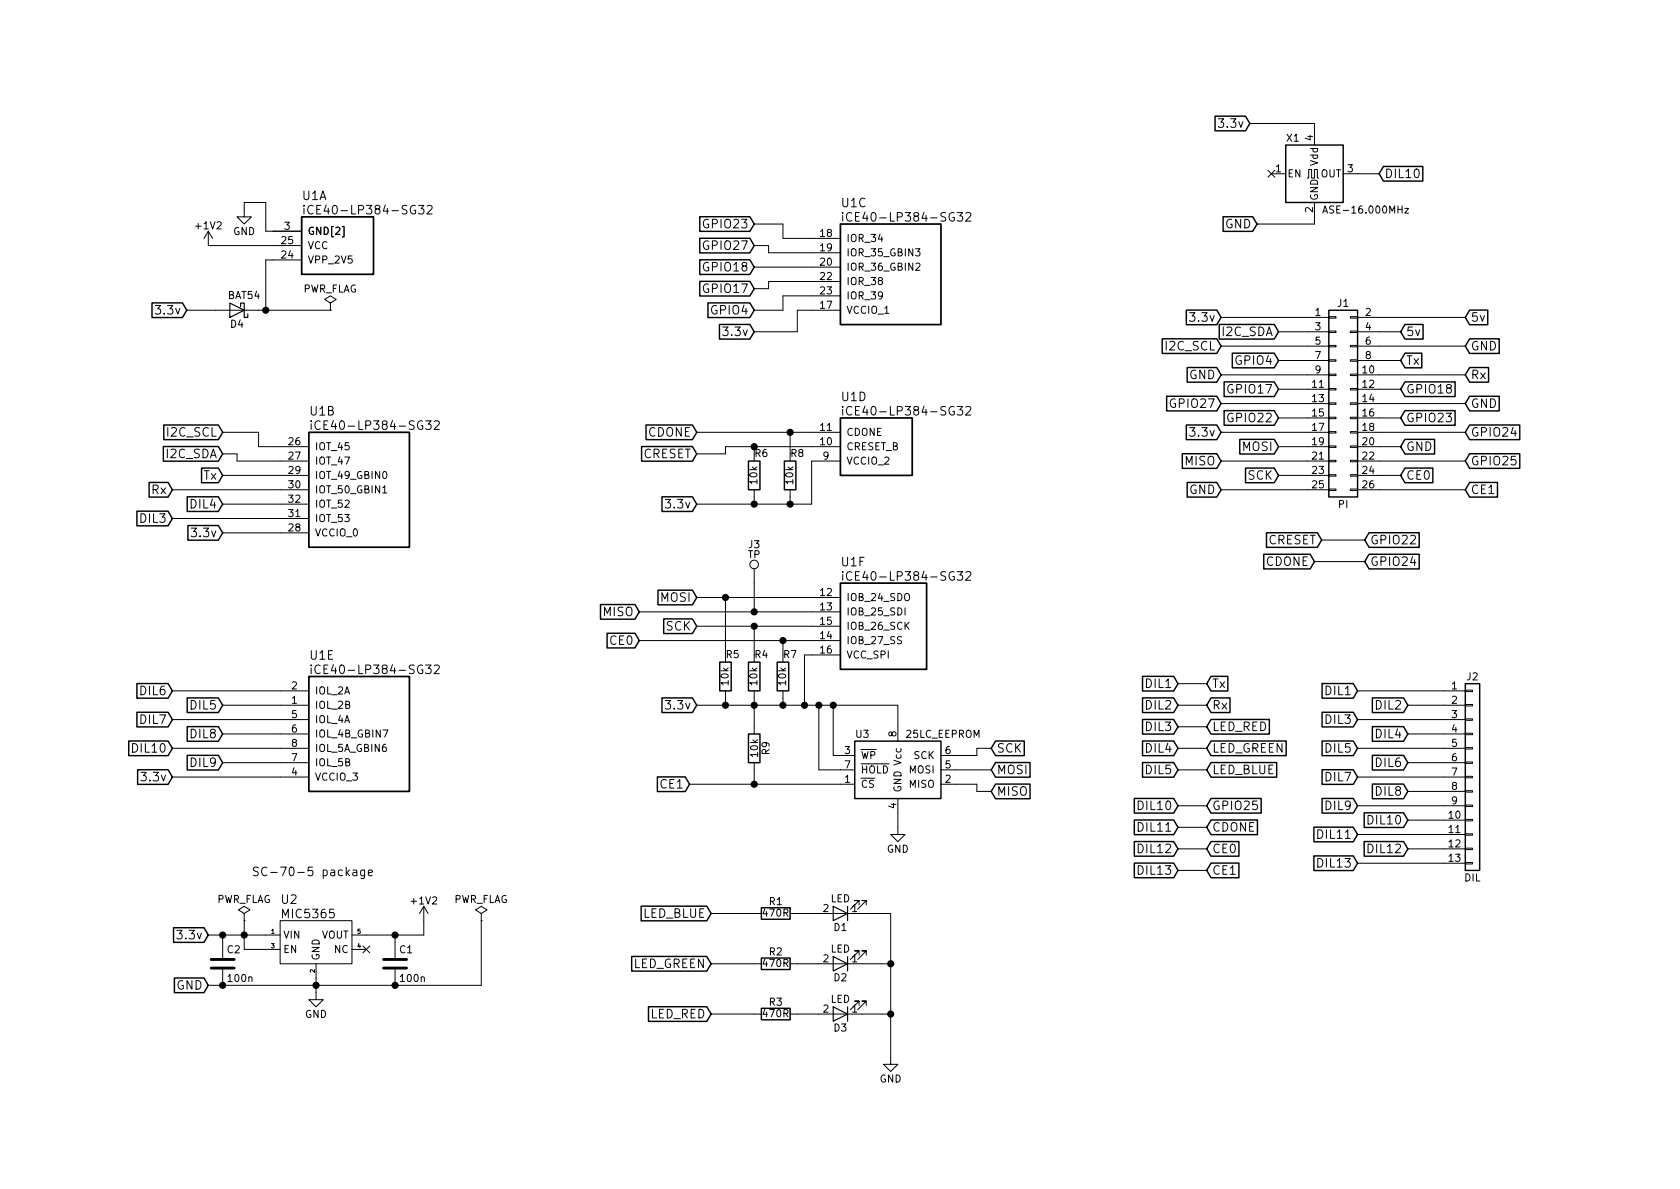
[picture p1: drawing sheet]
<svg xmlns="http://www.w3.org/2000/svg" width="297mm" height="210mm" viewBox="0 0 297 210" stroke-linecap="round" stroke-linejoin="round" font-family="sans-serif">
<path d="M53.3 38.3h12.7v10.2h-12.7zM148.6 39.6h17.8v17.8h-17.8zM54.6 76.4h17.8v20.4h-17.8zM148.6 73.9h12.7v10.2h-12.7zM54.6 119.6h17.8v20.3h-17.8zM148.6 103.1h15.2v15.3h-15.2z" fill="none" stroke="#000" stroke-width=".3"/>
<g fill="none" stroke="#000" stroke-width=".18">
<path d="M43.2 38.3h-1.3l1.3 1.3 1.2-1.3h-1.2v-2.5h3.8v5.1h6.3M53.7 36.3v.1M53.7 36.8v1M55.3 36.4a.62 .62 0 0 0-.7 .1 .62 .62 0 0 0-.2 .7 .56 .56 0 0 0 .3 .6 .56 .56 0 0 0 .6-.1M74 36.3h1l-.6 .6 .5 .1v.7l-.2 .1h-.5l-.2-.1M75.5 36.4l.6-.1 .2 .1 .1 .3-.9 1.1h.9M133.3 39.6h5.1v2.6h10.2M149 37.6v.1M149 38.1v1M150.6 37.7a.62 .62 0 0 0-.8 0 .62 .62 0 0 0-.1 .7 .56 .56 0 0 0 .2 .6 .56 .56 0 0 0 .7 0M169.2 37.6h1l-.5 .6 .4 .1v.7l-.2 .1h-.4l-.3-.1M170.8 37.7l.5-.1 .3 .1 .1 .3-1 1.1h1"/>
<path d="M221 21.8h11.4v3.8M224.2 30.1l1.2 1.2M224.8 30.7h2.5M225.4 30.1l-1.2 1.2M231.1 31.5h.3v-1.5h.5v1.5h.5v-1.5h.5v1.5h.3M232.4 35.8v3.8h-10.2M233.9 37.7l.4-1.3 .4 1.3M234 37.3h.6M237.5 30.7h6.3M248.4 36.8h.6l-.6 .9h.6M33 54.9h25.4M36.8 40.9v2.5h16.5"/>
<path d="M36.8 40.9l-.7 1.3M36.8 40.9l.8 1.3M53.3 46h-6.3v8.9M58.4 53.6l-1-.6 1-.7 1 .7-1 .6v1.3M58.4 54.9h.1M60.5 40.1h.3v1.8h-.3M133.3 43.4h2.6v1.3h12.7M133.3 47.2h15.3M148.6 49.8h-12.7v1.2h-2.6M148.6 52.3h-10.2v2.6h-5.1M148.6 54.9h-7.6v3.8h-7.7M161.9 44h.8l-.4 .5 .3 .1v.6l-.5 .1-.2-.2"/>
<path d="M162 46.7l.4-.2 .3 .4-.1 .2-.7 .7h.8M215.9 56.1h19M226.1 58.7h8.8M234.9 58.5h1.3v.3h-1.3zM234.9 56h1.3v.3h-1.3zM238.8 58.5h1.2v.3h-1.2zM238.8 56h1.2v.3h-1.2zM240 56.1h19.1M240 58.7h7.6M39.4 76.4h6.3v2.6h8.9M55 74.4v.1M55 74.9v1"/>
<path d="M56.6 74.5a.62 .62 0 0 0-.7 .1 .62 .62 0 0 0-.2 .7 .56 .56 0 0 0 .3 .6 .56 .56 0 0 0 .6-.1M75.3 74.4h.9l-.5 .6 .4 .1v.7l-.2 .1h-.4l-.2-.1M76.8 74.5l.6-.1 .2 .1 .1 .3-1 1.1h1M123.2 76.4h25.4M139.7 76.4v5.1M148.6 79h-20.3v1.3h-5.1M149 71.9v.1M149 72.4v1M150.6 72a.62 .62 0 0 0-.8 0 .62 .62 0 0 0-.1 .7 .56 .56 0 0 0 .2 .6 .56 .56 0 0 0 .7-.1M169.2 71.9h1l-.5 .6 .4 .1v.6l-.2 .2h-.4l-.3-.2M170.8 72l.5-.1 .3 .1 .1 .3-1 1.1h1M215.9 66.3h19"/>
<path d="M215.9 71.4h19M215.9 76.4h19M215.9 61.2h19M226.1 79h8.8M226.1 68.8h8.8M226.1 73.9h8.8M226.1 63.7h8.8M234.9 78.9h1.3v.2h-1.3zM234.9 76.3h1.3v.3h-1.3zM234.9 73.8h1.3v.2h-1.3zM234.9 71.2h1.3v.3h-1.3zM234.9 68.7h1.3v.3h-1.3z"/>
<path d="M234.9 66.2h1.3v.2h-1.3zM234.9 63.6h1.3v.3h-1.3zM234.9 61.1h1.3v.2h-1.3zM238.8 78.9h1.2v.2h-1.2zM238.8 76.3h1.2v.3h-1.2zM238.8 73.8h1.2v.2h-1.2zM238.8 71.2h1.2v.3h-1.2zM238.8 68.7h1.2v.3h-1.2zM238.8 66.2h1.2v.2h-1.2zM238.8 63.6h1.2v.3h-1.2zM238.8 61.1h1.2v.2h-1.2zM240 79h7.6"/>
<path d="M240 66.3h19.1M240 68.8h7.6M240 71.4h19.1M240 73.9h7.6M240 76.4h19.1M240 61.2h19.1M240 63.7h7.6M30.5 86.6h24.1M30.5 91.7h24.1M39.4 80.3h2.5v1.2h12.7M39.4 84.1h15.2M39.4 89.1h15.2"/>
<path d="M39.4 94.2h15.2M67.7 87.2h.7M67.8 83.5l.2-.1a.67 .67 0 0 1 .4 .6 .67 .67 0 0 1-.4 .6l-.3-.2v-.3zM133.3 80.3v1.2M133.3 86.6v2.5M139.7 86.6v2.5M148.6 81.5h-5.1v7.6h-20.3M215.9 81.5h19M215.9 86.6h19M226.1 84.1h8.8M232.4 99.3h8.9M233.7 95.5h7.6"/>
<path d="M234.9 86.5h1.3v.2h-1.3zM234.9 83.9h1.3v.3h-1.3zM234.9 81.4h1.3v.3h-1.3zM238.8 86.5h1.2v.2h-1.2zM238.8 83.9h1.2v.3h-1.2zM238.8 81.4h1.2v.3h-1.2zM240 81.5h19.1M240 84.1h7.6M240 86.6h19.1M55 117.6v.1M55 118.1v1M56.6 117.7a.62 .62 0 0 0-.7 0 .62 .62 0 0 0-.2 .8 .56 .56 0 0 0 .3 .5 .56 .56 0 0 0 .6 0"/>
<path d="M75.3 117.6h.9l-.5 .6 .4 .1v.7l-.2 .1h-.4l-.2-.1M76.8 117.7l.6-.1 .2 .1 .1 .3-1 1.1h1M113 108.2h35.6M113 113.3h35.6M123.2 105.7h25.4M123.2 110.7h25.4M128.3 105.7v11.4M133.3 100.6v7.6M133.3 110.7v6.4M138.4 113.3v3.8M148.6 115.8h-6.4v8.9M149 101.1v.1"/>
<path d="M149 101.6v1M150.6 101.2a.62 .62 0 0 0-.8 0 .62 .62 0 0 0-.1 .7 .56 .56 0 0 0 .2 .6 .56 .56 0 0 0 .7 0M160 107.5v1.3M169.2 101.1h1l-.5 .6 .4 .1v.7l-.2 .1h-.4l-.3-.1M170.8 101.2l.5-.1 .3 .1 .1 .3-1 1.1h1M30.5 122.2h24.1M30.5 127.2h24.1M30.5 132.3h24.1M30.5 137.4h24.1M39.4 124.7h15.2M39.4 129.8h15.2M39.4 134.9h15.2"/>
<path d="M67.7 129.1h.9l-.6 1.2M121.9 138.7h29.2M123.2 124.7h35.5v6.4M128.3 122.2v2.5M133.3 122.2v7.6M133.3 134.9v3.8M138.4 122.2v2.5M144.8 124.7v11.4h6.3M147.3 124.7v8.9h3.8M166.4 138.7h6.3v1.2h2.6M166.4 136.1h8.9M175.3 132.3h-2.6v1.3h-6.3"/>
<path d="M208.3 124.7h5.1M208.3 132.3h5.1M208.3 136.1h5.1M208.3 120.9h5.1M208.3 128.5h5.1M240 122.2h19.1M240 127.2h19.1M240 132.3h19.1M240 137.4h19.1M248.9 124.7h10.2M248.9 129.8h10.2M248.9 134.9h10.2"/>
<path d="M248.9 139.9h10.2M259.1 139.8h1.2v.3h-1.2zM259.1 137.3h1.2v.2h-1.2zM259.1 134.7h1.2v.3h-1.2zM259.1 132.2h1.2v.3h-1.2zM259.1 129.7h1.2v.2h-1.2zM259.1 127.1h1.2v.3h-1.2zM259.1 124.6h1.2v.2h-1.2zM259.1 122h1.2v.3h-1.2zM61.3 154.3l.5 .6M61.8 153.8l-.6 .6M62.4 153.9h.6l.1 1"/>
<path d="M63.1 154.2l-.5 .1a.3 .3 0 0 0-.3 .3 .3 .3 0 0 0 .3 .3l.5-.1M64.5 153.8v1.3l-.3 .3-.4-.1M64.5 153.9l-.5-.1-.2 .3 .1 .7h.6M65.1 154.4l.8-.2-.1-.3-.4-.1-.3 .2 .1 .8h.6M158.7 141.2v6.4h1.3l-1.3 1.2-1.2-1.2h1.2M208.3 150.1h5.1M208.3 142.5h5.1M208.3 146.3h5.1M208.3 153.9h5.1M240 147.6h19.1M240 152.6h19.1M240 142.5h19.1"/>
<path d="M248.9 145h10.2M248.9 150.1h10.2M259.1 152.5h1.2v.3h-1.2zM259.1 150h1.2v.2h-1.2zM259.1 147.4h1.2v.3h-1.2zM259.1 144.9h1.2v.3h-1.2zM259.1 142.4h1.2v.2h-1.2zM36.8 165.3h12.7M39.4 165.3v4.1M39.4 171.4v2.8M43.2 161.5l-1-.6 1-.6 1 .6-1 .6v1.3M43.2 162.8h.1"/>
<path d="M43.2 162.8v5.1h6.3M49.5 162.8h12.7v7.6h-12.7zM55.9 170.4v6.4h1.2l-1.2 1.2-1.3-1.2h1.3M62.2 167.9h2.6M64.2 167.3l1.2 1.2M65.4 167.3l-1.2 1.2M69.8 165.3v4.1M69.8 171.4v2.8M74.9 160.3v5h-12.7M74.9 160.3l-.7 1.2M74.9 160.3l.8 1.2M85.1 161.5l-1-.6 1-.6 1 .6-1 .6v1.3"/>
<path d="M85.1 162.8h.1M85.1 162.8v11.4h-48.3M125.7 179.3h8.9M125.7 170.4h8.9M125.7 161.5h8.9M139.7 161.5h17.8v26.7h1.2l-1.2 1.3-1.3-1.3h1.3M139.7 179.3h17.8M139.7 170.4h17.8M151.9 177.8v-.8h-.8h.8l-1.5 1.6M151.9 168.9v-.8h-.8h.8l-1.5 1.6M151.9 160v-.7h-.8h.8l-1.5 1.5M153.2 177.8v-.8h-.8h.8l-1.6 1.6"/>
<path d="M153.2 168.9v-.8h-.8h.8l-1.6 1.6M153.2 160v-.7h-.8h.8l-1.6 1.5"/>
<circle cx="133.3" cy="99.8" r=".76"/>
</g>
<g fill="none" stroke="#000" stroke-width=".25">
<path d="M123.7 38.3h8.9l.7 1.3-.7 1.3h-8.9zM214.8 20.5h5.4l.8 1.3-.8 1.3h-5.4zM216.3 38.3h5.2l.7 1.3-.7 1.3h-5.2zM227.3 25.6h10.2v10.2h-10.2zM244.6 29.4h7v2.6h-7l-.8-1.3zM26.9 53.6h5.4l.7 1.3-.7 1.3h-5.4zM123.7 49.8h8.9l.7 1.2-.7 1.3h-8.9zM123.7 45.9h8.9l.7 1.3-.7 1.3h-8.9zM123.7 42.1h8.9l.7 1.3-.7 1.3h-8.9zM125.2 53.6h7.4l.7 1.3-.7 1.3h-7.4zM127.2 57.4h5.4l.7 1.3-.7 1.3h-5.4zM205.5 59.9h9.6l.8 1.3-.8 1.3h-9.6z"/>
<path d="M209.8 54.8h5.3l.8 1.3-.8 1.3h-5.3zM215.6 57.4h9.7l.8 1.3-.8 1.3h-9.7zM234.9 54.9h5.1v33h-5.1zM248.4 57.4h3.2v2.6h-3.2l-.8-1.3zM259.8 54.8h3.2v2.6h-3.2l-.7-1.3zM259.8 59.9h5.3v2.6h-5.3l-.7-1.3zM28.9 79h9.7l.8 1.3-.8 1.3h-9.7zM29 75.2h9.6l.8 1.2-.8 1.3h-9.6zM113.4 79h9l.8 1.3-.8 1.3h-9zM114.2 75.2h8.2l.8 1.2-.8 1.3h-8.2zM206.3 70.1h8.8l.8 1.3-.8 1.3h-8.8zM209.8 75.2h5.3l.8 1.2-.8 1.3h-5.3z"/>
<path d="M209.9 65h5.2l.8 1.3-.8 1.3h-5.2zM216.4 67.5h8.9l.8 1.3-.8 1.3h-8.9zM216.4 72.6h8.9l.8 1.3-.8 1.3h-8.9zM217.9 62.5h7.4l.8 1.2-.8 1.3h-7.4zM219.2 77.7h6.1l.8 1.3-.8 1.3h-6.1zM248.4 62.5h3v2.5h-3l-.8-1.3zM248.4 67.5h8.9v2.6h-8.9l-.8-1.3zM248.4 77.7h5.2v2.6h-5.2l-.8-1.3zM248.4 72.6h8.9v2.6h-8.9l-.8-1.3zM259.8 65h3.4v2.6h-3.4l-.7-1.3zM259.8 70.1h5.3v2.6h-5.3l-.7-1.3zM259.8 75.2h8.9v2.5h-8.9l-.7-1.3z"/>
<path d="M24.2 90.4h5.5l.8 1.3-.8 1.3h-5.5zM26.4 85.3h3.3l.8 1.3-.8 1.3h-3.3zM33.1 87.9h5.5l.8 1.2-.8 1.3h-5.5zM33.2 92.9h5.4l.8 1.3-.8 1.3h-5.4zM35.6 82.8h3l.8 1.3-.8 1.3h-3zM117 87.9h5.4l.8 1.2-.8 1.3h-5.4zM132.3 81.5h2.1v5.1h-2.1zM138.7 81.5h2v5.1h-2zM209 80.2h6.1l.8 1.3-.8 1.3h-6.1zM209.9 85.3h5.2l.8 1.3-.8 1.3h-5.2zM220.2 82.8h5.1l.8 1.3-.8 1.3h-5.1zM223.4 98h8.2l.8 1.3-.8 1.3h-8.2z"/>
<path d="M223.9 94.2h9l.8 1.3-.8 1.3h-9zM242.1 98h8.8v2.6h-8.8l-.8-1.3zM242.1 94.2h8.8v2.6h-8.8l-.8-1.3zM248.4 82.8h4.9v2.6h-4.9l-.8-1.3zM259.8 80.2h8.9v2.6h-8.9l-.7-1.3zM259.8 85.3h5v2.6h-5l-.7-1.3zM106.2 106.9h6.1l.7 1.3-.7 1.3h-6.1zM107.3 112h5l.7 1.3-.7 1.3h-5zM116.3 104.4h6.1l.8 1.3-.8 1.3h-6.1zM117.3 109.4h5.1l.8 1.3-.8 1.3h-5.1zM127.3 117.1h2v5.1h-2zM132.3 117.1h2.1v5.1h-2.1z"/>
<path d="M137.4 117.1h2v5.1h-2zM202 119.6h5.5l.8 1.3-.8 1.3h-5.5zM214.1 119.6h3v2.6h-3l-.7-1.3zM22.8 131h6.9l.8 1.3-.8 1.3h-6.9zM24.2 120.9h5.5l.8 1.3-.8 1.3h-5.5zM24.2 126h5.5l.8 1.2-.8 1.3h-5.5zM24.3 136.1h5.4l.8 1.3-.8 1.3h-5.4zM33.1 123.4h5.5l.8 1.3-.8 1.3h-5.5zM33.1 128.5h5.5l.8 1.3-.8 1.3h-5.5zM33.1 133.6h5.5l.8 1.3-.8 1.3h-5.5zM116.2 137.4h5l.7 1.3-.7 1.3h-5zM117 123.4h5.4l.8 1.3-.8 1.3h-5.4z"/>
<path d="M132.3 129.8h2.1v5.1h-2.1zM151.1 131.1h15.3v10.1h-15.3zM176 134.8h6.1v2.6h-6.1l-.7-1.3zM176 131h5.1v2.6h-5.1l-.7-1.3zM176 138.7h6.1v2.5h-6.1l-.7-1.3zM202 123.4h5.5l.8 1.3-.8 1.3h-5.5zM202 134.8h5.5l.8 1.3-.8 1.3h-5.5zM202 131h5.5l.8 1.3-.8 1.3h-5.5zM202 127.2h5.5l.8 1.3-.8 1.3h-5.5zM214.1 123.4h3.4v2.6h-3.4l-.7-1.3zM214.1 127.2h10.3v2.6h-10.3l-.7-1.3zM214.1 134.8h11.6v2.6h-11.6l-.7-1.3z"/>
<path d="M214.1 131h13.3v2.6h-13.3l-.7-1.3zM233.8 120.9h5.5l.7 1.3-.7 1.3h-5.5zM233.8 126h5.5l.7 1.2-.7 1.3h-5.5zM233.8 131h5.5l.7 1.3-.7 1.3h-5.5zM233.8 136.1h5.5l.7 1.3-.7 1.3h-5.5zM242.6 123.4h5.6l.7 1.3-.7 1.3h-5.6zM242.6 128.5h5.6l.7 1.3-.7 1.3h-5.6zM242.6 133.6h5.6l.7 1.3-.7 1.3h-5.6zM242.6 138.7h5.6l.7 1.2-.7 1.3h-5.6zM259.1 120.9h2.5v33h-2.5zM200.6 148.8h6.9l.8 1.3-.8 1.3h-6.9zM200.6 145h6.9l.8 1.3-.8 1.3h-6.9z"/>
<path d="M200.6 152.6h6.9l.8 1.3-.8 1.3h-6.9zM200.6 141.2h6.9l.8 1.3-.8 1.3h-6.9zM214.1 145h8.2v2.6h-8.2l-.7-1.3zM214.1 152.6h4.9v2.6h-4.9l-.7-1.3zM214.1 148.8h4.9v2.6h-4.9l-.7-1.3zM214.1 141.2h8.9v2.6h-8.9l-.7-1.3zM232.3 151.4h7l.7 1.2-.7 1.3h-7zM232.3 146.3h7l.7 1.3-.7 1.3h-7zM233.8 141.2h5.5l.7 1.3-.7 1.3h-5.5zM241.2 143.7h7l.7 1.3-.7 1.3h-7zM241.2 148.8h7l.7 1.3-.7 1.3h-7zM30.7 164.1h5.4l.7 1.2-.7 1.3h-5.4z"/>
<path d="M30.8 172.9h5.3l.7 1.3-.7 1.3h-5.3zM111.7 169.1h13.3l.7 1.3-.7 1.3h-13.3zM113.4 160.2h11.6l.7 1.3-.7 1.3h-11.6zM114.7 178h10.3l.7 1.3-.7 1.3h-10.3zM134.6 178.3h5.1v2h-5.1zM134.6 169.4h5.1v2h-5.1zM134.6 160.5h5.1v2.1h-5.1z"/>
</g>
<path d="M40.6 53.6l2.6 1.3-2.6 1.2zM42.5 54.2v-.6h.7v2.5h.6v-.6M147.3 178l2.6 1.3-2.6 1.3zM147.3 169.2l2.6 1.2-2.6 1.3zM147.3 160.3l2.6 1.2-2.6 1.3zM149.9 160.3v2.5M149.9 169.2v2.5M149.9 178v2.6" fill="none" stroke="#000" stroke-width=".2"/>
<path d="M37.3 171.2h4.1M37.3 169.7h4.1M67.8 171.2h4.1M67.8 169.7h4.1" fill="none" stroke="#000" stroke-width=".51"/>
<g fill="#000" stroke="#000" stroke-width=".25">
<circle cx="47" cy="54.9" r=".51"/>
<circle cx="133.4" cy="79" r=".51"/>
<circle cx="139.7" cy="76.4" r=".51"/>
<circle cx="133.4" cy="89.1" r=".51"/>
<circle cx="139.7" cy="89.1" r=".51"/>
<circle cx="128.3" cy="105.7" r=".51"/>
<circle cx="133.4" cy="108.2" r=".51"/>
<circle cx="133.4" cy="110.7" r=".51"/>
<circle cx="138.4" cy="113.3" r=".51"/>
<circle cx="128.3" cy="124.7" r=".51"/>
<circle cx="133.4" cy="124.7" r=".51"/>
<circle cx="133.4" cy="138.7" r=".51"/>
<circle cx="138.4" cy="124.7" r=".51"/>
<circle cx="142.2" cy="124.7" r=".51"/>
<circle cx="144.8" cy="124.7" r=".51"/>
<circle cx="147.3" cy="124.7" r=".51"/>
<circle cx="39.4" cy="165.3" r=".51"/>
<circle cx="39.4" cy="174.2" r=".51"/>
<circle cx="43.2" cy="165.3" r=".51"/>
<circle cx="55.9" cy="174.2" r=".51"/>
<circle cx="69.9" cy="174.2" r=".51"/>
<circle cx="69.9" cy="165.3" r=".51"/>
<circle cx="157.5" cy="179.3" r=".51"/>
<circle cx="157.5" cy="170.4" r=".51"/>
</g>
<g font-size="2.1">
<text x="215.9" y="22.6">3.3v</text>
<text x="53.5" y="35.4">U1A</text>
<text x="244.8" y="31.5">DIL10</text>
<text x="55.5" y="37.9">iCE40-LP384-SG32</text>
<text x="124.8" y="40.4">GPIO23</text>
<text x="148.8" y="36.6">U1C</text>
<text x="150.8" y="39.2">iCE40-LP384-SG32</text>
<text x="216.6" y="40.4">GND</text>
<text x="124.8" y="44.2">GPIO27</text>
<text x="124.8" y="51.8">GPIO17</text>
<text x="124.8" y="48">GPIO18</text>
<text x="28" y="55.6">3.3v</text>
<text x="126" y="55.6">GPIO4</text>
<text x="128.3" y="59.4">3.3v</text>
<text x="210.8" y="56.9">3.3v</text>
<text x="216.2" y="59.4">I2C_SDA</text>
<text x="248.6" y="59.4">5v</text>
<text x="260" y="56.9">5v</text>
<text x="206.2" y="62">I2C_SCL</text>
<text x="218.7" y="64.5">GPIO4</text>
<text x="248.6" y="64.5">Tx</text>
<text x="260" y="62">GND</text>
<text x="148.8" y="70.9">U1D</text>
<text x="210.3" y="67.1">GND</text>
<text x="217.5" y="69.6">GPIO17</text>
<text x="248.6" y="69.6">GPIO18</text>
<text x="260" y="67.1">Rx</text>
<text x="29.7" y="77.2">I2C_SCL</text>
<text x="54.9" y="73.5">U1B</text>
<text x="56.8" y="76">iCE40-LP384-SG32</text>
<text x="114.6" y="77.2">CDONE</text>
<text x="150.8" y="73.5">iCE40-LP384-SG32</text>
<text x="207.3" y="72.1">GPIO27</text>
<text x="210.8" y="77.2">3.3v</text>
<text x="217.5" y="74.7">GPIO22</text>
<text x="248.6" y="74.7">GPIO23</text>
<text x="260" y="72.1">GND</text>
<text x="260" y="77.2">GPIO24</text>
<text x="29.5" y="81">I2C_SDA</text>
<text x="113.7" y="81">CRESET</text>
<text x="209.5" y="82.3">MISO</text>
<text x="219.7" y="79.8">MOSI</text>
<text x="248.6" y="79.8">GND</text>
<text x="260" y="82.3">GPIO25</text>
<text x="26.8" y="87.4">Rx</text>
<text x="33.9" y="89.9">DIL4</text>
<text x="36" y="84.8">Tx</text>
<text x="118.1" y="89.9">3.3v</text>
<text x="210.3" y="87.4">GND</text>
<text x="220.7" y="84.8">SCK</text>
<text x="248.6" y="84.8">CE0</text>
<text x="260" y="87.4">CE1</text>
<text x="25" y="92.5">DIL3</text>
<text x="34.3" y="95">3.3v</text>
<text x="148.8" y="100.1">U1F</text>
<text x="223.8" y="100.1">CDONE</text>
<text x="224.2" y="96.3">CRESET</text>
<text x="242.2" y="100.1">GPIO24</text>
<text x="242.2" y="96.3">GPIO22</text>
<text x="116.8" y="106.4">MOSI</text>
<text x="150.8" y="102.7">iCE40-LP384-SG32</text>
<text x="106.7" y="109">MISO</text>
<text x="117.8" y="111.5">SCK</text>
<text x="54.8" y="116.7">U1E</text>
<text x="56.8" y="119.2">iCE40-LP384-SG32</text>
<text x="108" y="114">CE0</text>
<text x="25" y="122.9">DIL6</text>
<text x="33.9" y="125.5">DIL5</text>
<text x="118.1" y="125.5">3.3v</text>
<text x="202.8" y="121.7">DIL1</text>
<text x="202.8" y="125.5">DIL2</text>
<text x="214.3" y="121.7">Tx</text>
<text x="214.3" y="125.5">Rx</text>
<text x="234.5" y="122.9">DIL1</text>
<text x="243.4" y="125.5">DIL2</text>
<text x="25" y="128">DIL7</text>
<text x="33.9" y="130.6">DIL8</text>
<text x="202.8" y="129.3">DIL3</text>
<text x="214.3" y="129.3">LED_RED</text>
<text x="234.5" y="128">DIL3</text>
<text x="243.4" y="130.6">DIL4</text>
<text x="23.8" y="133.1">DIL10</text>
<text x="33.9" y="135.6">DIL9</text>
<text x="176.2" y="136.9">MOSI</text>
<text x="176.2" y="133.1">SCK</text>
<text x="202.8" y="136.9">DIL5</text>
<text x="202.8" y="133.1">DIL4</text>
<text x="214.3" y="136.9">LED_BLUE</text>
<text x="214.3" y="133.1">LED_GREEN</text>
<text x="234.5" y="133.1">DIL5</text>
<text x="243.4" y="135.6">DIL6</text>
<text x="25.4" y="138.2">3.3v</text>
<text x="116.9" y="139.4">CE1</text>
<text x="176.2" y="140.7">MISO</text>
<text x="201.6" y="143.3">DIL10</text>
<text x="214.3" y="143.3">GPIO25</text>
<text x="234.5" y="138.2">DIL7</text>
<text x="234.5" y="143.3">DIL9</text>
<text x="243.4" y="140.7">DIL8</text>
<text x="201.6" y="147.1">DIL11</text>
<text x="214.3" y="147.1">CDONE</text>
<text x="233.3" y="148.3">DIL11</text>
<text x="242.2" y="145.8">DIL10</text>
<text x="44.4" y="154.9">SC-70-5 package</text>
<text x="201.6" y="150.9">DIL12</text>
<text x="201.6" y="154.7">DIL13</text>
<text x="214.3" y="154.7">CE1</text>
<text x="214.3" y="150.9">CE0</text>
<text x="233.3" y="153.4">DIL13</text>
<text x="242.2" y="150.9">DIL12</text>
<text x="49.8" y="159.8">U2</text>
<text x="31.8" y="166.1">3.3v</text>
<text x="50.2" y="162.4">MIC5365</text>
<text x="113.6" y="162.3">LED_BLUE</text>
<text x="111.8" y="171.2">LED_GREEN</text>
<text x="31.2" y="175">GND</text>
<text x="114.9" y="180.1">LED_RED</text>
</g>
<g font-size="1.8">
<text x="227.5" y="25.1">X1</text>
<text x="232.2" y="24.9" transform="rotate(-90 232.2 24.9)">4</text>
<text x="233" y="29.3" transform="rotate(-90 233 29.3)">Vdd</text>
<text x="225.6" y="30.5">1</text>
<text x="227.6" y="31.4">EN</text>
<text x="233" y="35.6" transform="rotate(-90 233 35.6)">GND</text>
<text x="233.5" y="31.4">OUT</text>
<text x="238.3" y="30.5">3</text>
<text x="34.7" y="40.6">+1V2</text>
<text x="41.2" y="41.6">GND</text>
<text x="50.3" y="40.6">3</text>
<text x="54.4" y="41.5">GND[2]</text>
<text x="145.1" y="41.9">18</text>
<text x="232.2" y="37.6" transform="rotate(-90 232.2 37.6)">2</text>
<text x="234.9" y="37.8">ASE-16.000MHz</text>
<text x="49.8" y="43.2">25</text>
<text x="49.8" y="45.7">24</text>
<text x="54.4" y="44.1">VCC</text>
<text x="54.4" y="46.6">VPP_2V5</text>
<text x="145.1" y="44.4">19</text>
<text x="145.1" y="47">20</text>
<text x="149.6" y="42.8">IOR_34</text>
<text x="149.6" y="45.3">IOR_35_GBIN3</text>
<text x="149.6" y="47.9">IOR_36_GBIN2</text>
<text x="40.4" y="52.9">BAT54</text>
<text x="53.4" y="51.7">PWR_FLAG</text>
<text x="145.1" y="49.5">22</text>
<text x="145.1" y="52.1">23</text>
<text x="149.6" y="50.4">IOR_38</text>
<text x="149.6" y="53">IOR_39</text>
<text x="40.8" y="58">D4</text>
<text x="145.1" y="54.6">17</text>
<text x="149.6" y="55.5">VCCIO_1</text>
<text x="232.6" y="55.9">1</text>
<text x="232.6" y="58.4">3</text>
<text x="236.5" y="54.3">J1</text>
<text x="241.5" y="55.9">2</text>
<text x="241.5" y="58.4">4</text>
<text x="232.6" y="61">5</text>
<text x="232.6" y="63.5">7</text>
<text x="241.5" y="61">6</text>
<text x="241.5" y="63.5">8</text>
<text x="232.1" y="68.6">11</text>
<text x="232.1" y="71.1">13</text>
<text x="232.6" y="66">9</text>
<text x="241" y="66">10</text>
<text x="241" y="68.6">12</text>
<text x="241" y="71.1">14</text>
<text x="145.1" y="76.2">11</text>
<text x="149.6" y="77.1">CDONE</text>
<text x="232.1" y="73.7">15</text>
<text x="232.1" y="76.2">17</text>
<text x="241" y="73.7">16</text>
<text x="241" y="76.2">18</text>
<text x="51.1" y="78.7">26</text>
<text x="51.1" y="81.3">27</text>
<text x="51.1" y="83.8">29</text>
<text x="55.6" y="79.6">IOT_45</text>
<text x="55.6" y="82.2">IOT_47</text>
<text x="133.5" y="80.8">R6</text>
<text x="139.9" y="80.8">R8</text>
<text x="145.1" y="78.7">10</text>
<text x="145.6" y="81.3">9</text>
<text x="149.6" y="79.6">CRESET_B</text>
<text x="149.6" y="82.2">VCCIO_2</text>
<text x="232.1" y="78.7">19</text>
<text x="232.1" y="81.3">21</text>
<text x="232.1" y="83.8">23</text>
<text x="241" y="78.7">20</text>
<text x="241" y="81.3">22</text>
<text x="241" y="83.8">24</text>
<text x="51.1" y="86.4">30</text>
<text x="51.1" y="88.9">32</text>
<text x="55.6" y="84.7">IOT_49_GBIN0</text>
<text x="55.6" y="87.2">IOT_50_GBIN1</text>
<text x="55.6" y="89.8">IOT_52</text>
<text x="133.9" y="85.5" transform="rotate(-90 133.9 85.5)">10k</text>
<text x="140.3" y="85.5" transform="rotate(-90 140.3 85.5)">10k</text>
<text x="232.1" y="86.4">25</text>
<text x="236.7" y="89.8">PI</text>
<text x="241" y="86.4">26</text>
<text x="51.1" y="91.4">31</text>
<text x="51.1" y="94">28</text>
<text x="55.6" y="92.3">IOT_53</text>
<text x="55.6" y="94.9">VCCIO_0</text>
<text x="132.2" y="98.7">TP</text>
<text x="132.4" y="96.9">J3</text>
<text x="145.1" y="105.4">12</text>
<text x="145.1" y="107.9">13</text>
<text x="149.6" y="106.3">IOB_24_SDO</text>
<text x="145.1" y="110.5">15</text>
<text x="145.1" y="113">14</text>
<text x="149.6" y="108.8">IOB_25_SDI</text>
<text x="149.6" y="111.4">IOB_26_SCK</text>
<text x="149.6" y="113.9">IOB_27_SS</text>
<text x="128.4" y="116.4">R5</text>
<text x="133.5" y="116.4">R4</text>
<text x="138.6" y="116.4">R7</text>
<text x="145.1" y="115.6">16</text>
<text x="149.6" y="116.5">VCC_SPI</text>
<text x="51.6" y="121.9">2</text>
<text x="51.6" y="124.5">1</text>
<text x="55.6" y="122.8">IOL_2A</text>
<text x="55.6" y="125.3">IOL_2B</text>
<text x="128.8" y="121.1" transform="rotate(-90 128.8 121.1)">10k</text>
<text x="133.9" y="121.1" transform="rotate(-90 133.9 121.1)">10k</text>
<text x="139" y="121.1" transform="rotate(-90 139 121.1)">10k</text>
<text x="256.7" y="121.9">1</text>
<text x="256.7" y="124.5">2</text>
<text x="259.4" y="120.3">J2</text>
<text x="51.6" y="127">5</text>
<text x="51.6" y="129.5">6</text>
<text x="55.6" y="127.9">IOL_4A</text>
<text x="55.6" y="130.4">IOL_4B_GBIN7</text>
<text x="151.4" y="130.5">U3</text>
<text x="158.5" y="130.3" transform="rotate(-90 158.5 130.3)">8</text>
<text x="160.3" y="130.5">25LC_EEPROM</text>
<text x="256.7" y="127">3</text>
<text x="256.7" y="129.5">4</text>
<text x="51.6" y="132.1">8</text>
<text x="51.6" y="134.6">7</text>
<text x="51.6" y="137.2">4</text>
<text x="55.6" y="133">IOL_5A_GBIN6</text>
<text x="55.6" y="135.5">IOL_5B</text>
<text x="134" y="133.8" transform="rotate(-90 134 133.8)">10k</text>
<text x="136.1" y="133.4" transform="rotate(-90 136.1 133.4)">R9</text>
<text x="149.4" y="133.3">3</text>
<text x="149.4" y="135.9">7</text>
<text x="152.1" y="134.2">WP</text>
<text x="152.1" y="136.8">HOLD</text>
<text x="160.8" y="136.8">MOSI</text>
<text x="161.6" y="134.2">SCK</text>
<text x="167.2" y="135.9">5</text>
<text x="167.2" y="133.3">6</text>
<text x="256.7" y="132.1">5</text>
<text x="256.7" y="134.6">6</text>
<text x="256.7" y="137.2">7</text>
<text x="55.6" y="138">VCCIO_3</text>
<text x="149.4" y="138.4">1</text>
<text x="152.1" y="139.3">CS</text>
<text x="158.5" y="143" transform="rotate(-90 158.5 143)">4</text>
<text x="159.4" y="140.2" transform="rotate(-90 159.4 140.2)">GND Vcc</text>
<text x="160.8" y="139.3">MISO</text>
<text x="167.2" y="138.4">2</text>
<text x="256.7" y="139.7">8</text>
<text x="256.7" y="142.2">9</text>
<text x="256.2" y="144.8">10</text>
<text x="256.2" y="147.3">11</text>
<text x="256.2" y="149.9">12</text>
<text x="156.8" y="150.8">GND</text>
<text x="256.2" y="152.4">13</text>
<text x="258.9" y="155.9">DIL</text>
<text x="38.2" y="159.7">PWR_FLAG</text>
<text x="72.8" y="159.9">+1V2</text>
<text x="80.1" y="159.7">PWR_FLAG</text>
<text x="136" y="160.1">R1</text>
<text x="145.6" y="161.3">2</text>
<text x="146.8" y="159.6">LED</text>
<text x="150.6" y="161.3">1</text>
<text x="50" y="166">VIN</text>
<text x="56.8" y="166">VOUT</text>
<text x="135" y="162.1">470R</text>
<text x="147.5" y="164.6">D1</text>
<text x="40.2" y="168.6">C2</text>
<text x="40.5" y="173.7">100n</text>
<text x="50" y="168.5">EN</text>
<text x="56.5" y="169.9" transform="rotate(-90 56.5 169.9)">GND</text>
<text x="59.2" y="168.5">NC</text>
<text x="70.7" y="168.6">C1</text>
<text x="70.9" y="173.7">100n</text>
<text x="135" y="171">470R</text>
<text x="136" y="169">R2</text>
<text x="145.6" y="170.2">2</text>
<text x="146.8" y="168.4">LED</text>
<text x="147.5" y="173.5">D2</text>
<text x="150.6" y="170.2">1</text>
<text x="135" y="179.9">470R</text>
<text x="136" y="177.8">R3</text>
<text x="145.6" y="179.1">2</text>
<text x="146.8" y="177.3">LED</text>
<text x="150.6" y="179.1">1</text>
<text x="53.9" y="180">GND</text>
<text x="147.5" y="182.4">D3</text>
<text x="155.5" y="191.4">GND</text>
</g>
<g font-size="1.1">
<text x="48" y="165.1">1</text>
<text x="48" y="167.7">3</text>
<text x="63.2" y="167.7">4</text>
<text x="63.2" y="165.1">5</text>
<text x="55.7" y="172" transform="rotate(-90 55.7 172)">2</text>
</g>
</svg>
